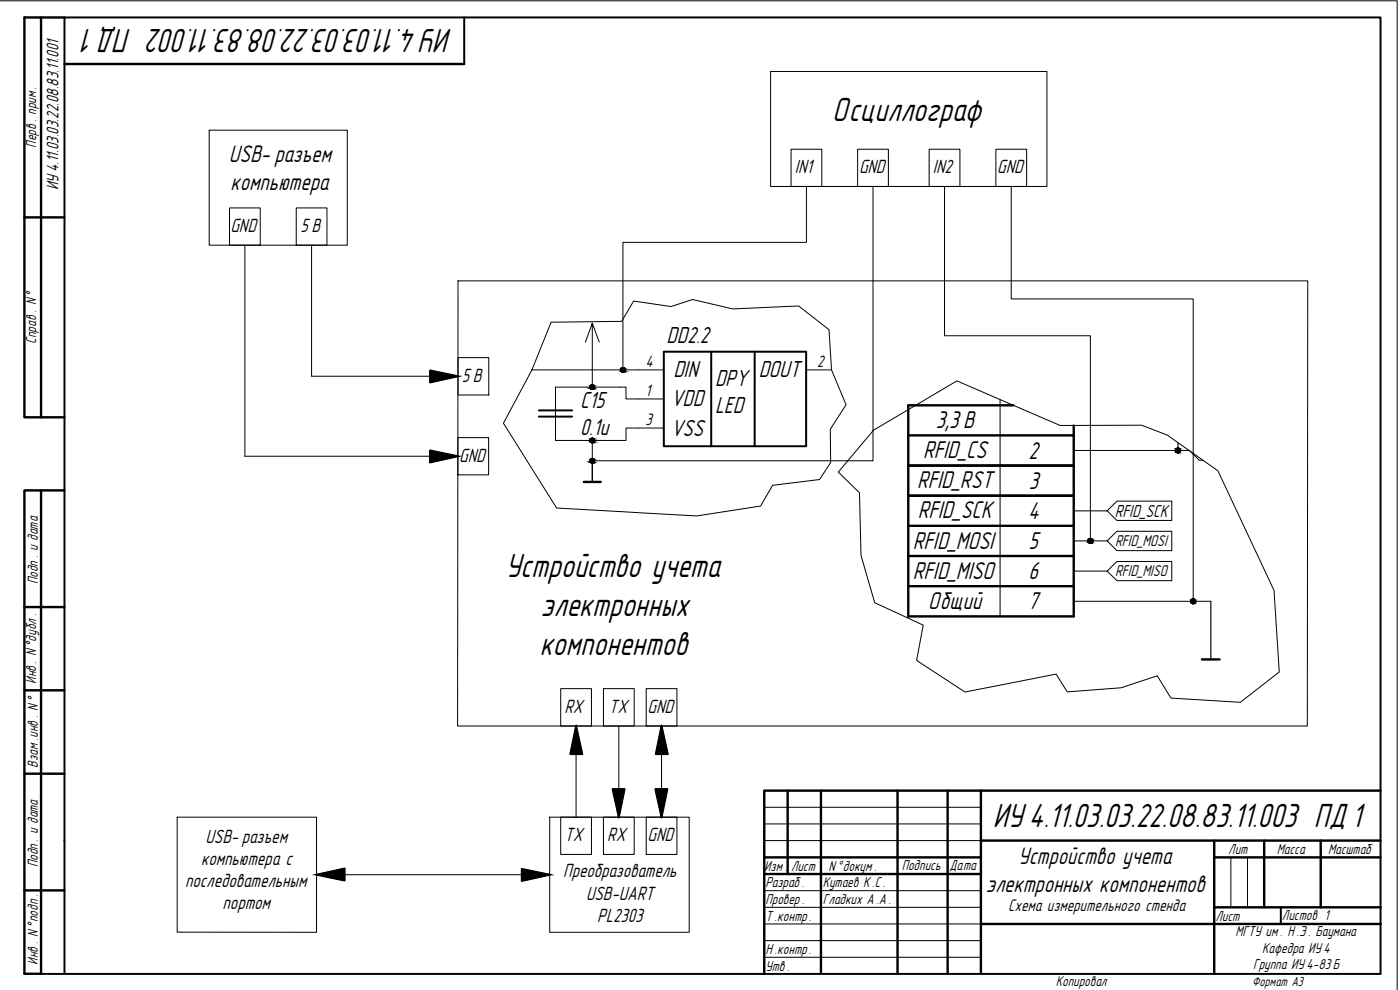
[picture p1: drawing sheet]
<svg xmlns="http://www.w3.org/2000/svg" width="420mm" height="297mm" viewBox="0 0 420 297" stroke-linecap="round" stroke-linejoin="round" font-family="sans-serif">
<!-- layer: Format -->
<g fill="none" stroke="#000" stroke-width=".59">
<path d="M139.3 5.2v14M129.1 111.2l8.4 1.7-8.4 1.9zM199.2 105.5h42.7v28.4h-42.7zM213.4 105.5v28.4M226.5 105.5v28.4M129 135.2l8.4 1.7-8.4 1.9zM161.7 123.1h10M161.7 125h10M172.9 217.8l1.9 8.5h-3.6zM198.5 217.8l1.9 8.5h-3.6zM183.9 236.8h3.6l-1.8 8.4zM196.7 236.8h3.6l-1.8 8.4z"/>
<path d="M95 262.5l8.4-1.9v3.6zM156.6 260.7l8.4 1.8-8.4 1.8zM384.4 272.2v5M7.3 292.2h407v-287h-395v287M7.3 292.1h5"/>
</g>
<!-- layer: 0 -->
<g fill="none" stroke="#000" stroke-width=".3">
<path d="M177.8 97l2 5.6M166.7 116.1v7M175.7 102.6l2.1-5.6v19.1h8.3M191.6 119.7h7.6M191.6 111h7.6M241.9 111h7.7M300.1 119.9v65M166.7 125v7.2M186.1 132.2h-8.3v12.1M191.6 128.4h7.6M322.2 135.2h34.8l2.9 2.9h1M322.2 153.3h10.1l2.9-2.9h16.5v5.8h-16.5l-2.9-2.9"/>
<path d="M322.2 171.4h10.1M322.2 162.3h10.1M332.3 162.3l2.9-2.9h16.5v5.8h-16.5zM332.3 171.4l2.9-2.9h16.5v5.7h-16.5zM322.2 180.4h41.2M364.3 292.2h.1"/>
<circle cx="177.8" cy="116.1" r=".7"/>
<circle cx="187" cy="111" r=".7"/>
<circle cx="177.8" cy="138.2" r=".7"/>
<circle cx="177.8" cy="132.1" r=".7"/>
<circle cx="353.5" cy="135.1" r=".74"/>
<circle cx="327.3" cy="162.3" r=".74"/>
<circle cx="358.1" cy="180.4" r=".74"/>
</g>
<!-- layer: Tonk -->
<g fill="none" stroke="#000" stroke-width=".3">
<path d="M0 .2h419.3v296.8M62.8 39.1h41.4v34.5h-41.4zM231.3 21.4h82.9v34.6h-82.9zM237.4 44.8h9.2v11.2h-9.2zM242 56v16.7h-55.1v38.3M257.4 44.8h9.2v11.2h-9.2zM262 56v82.2h-84.2M278.8 44.8h9.3v11.2h-9.3zM283.5 56v44.7h43.7v61.6M298.9 44.8h9.2v11.2h-9.2zM303.5 56v33.7h54.6v90.7M68.9 62.4h9.2v11.2h-9.2z"/>
<path d="M73.5 73.6v63.3h63.9M88.9 62.4h9.2v11.2h-9.2zM93.5 73.6v39.3h44M137.5 84.3h255l-.2 133.5h-255zM165.4 96.7l21.2-.3 3.6-6.1 11.2 1.7 6.5-2.1 12 2.8 19.8-.9 9.1 7.1 .8 12.1 4.3 10.4-4.7 7.4 .1 10-3.3 5.1-14.1 1.7-3.6 6.2-19.2 3-42.1-2.4-15.9-25.4 8.5-16zM137.5 107.3h9.2v11.2h-9.2zM159.6 111h32M166.7 116.1h11.1M186.1 116.1h1.8v3.6h3.7M137.4 131.3h9.2v11.2h-9.2zM166.7 132.2h11.1M166.7 123.1v1.9"/>
<path d="M191.6 128.4h-3.7v3.8h-1.8M262.2 129.1l25-14.8 31 13.4 24.4-.1 7.7 2.9 15.2 10.8 16.9 35.9 1.5 24.4-11.7 9.1-20.8-1.2-4.1-6.7-10.8 3.6-16.2 1.2-3.4-5.3-27.3 5.3-14.5-9.5 2-10.5-14.6-6.8-4.1-14.1-.5-18.8-6.3-6.3zM168.3 206.6h9.2v11.2h-9.2zM172.9 217.8v27.4M181.1 206.6h9.2v11.2h-9.2zM185.7 217.8v27.4M193.9 206.6h9.3v11.2h-9.3zM198.5 217.8v27.4M53.2 245.2h41.8v34.5h-41.8zM165 245.2h41.8v34.5h-41.8zM168.3 245.2h9.2v11.2h-9.2zM181.1 245.2h9.2v11.2h-9.2z"/>
<path d="M193.9 245.2h9.3v11.2h-9.3zM229.4 242.2h65M229.4 247.2h65M229.4 252.2h65M369.4 257.2v15M374.4 257.2v15M95 262.5h70M229.4 267.2h65M229.4 272.2h65M229.4 277.2h65M229.4 282.2h65M229.4 287.2h65"/>
</g>
<!-- layer: Format -->
<g fill="none" stroke="#000" stroke-width=".72">
<path d="M12.3 5.2h7M19.3 19.2h120M7.3 65.2h12M12.3 125.2v-120h-5v120h12M12.3 147.1h7M7.3 182.1h12M7.3 207.1h12M7.3 232.1h12M236.4 237.2v25M246.4 237.2v55M269.4 237.2v55M284.4 237.2v55"/>
<path d="M294.4 237.2v55M414.3 237.2h-184.9v55M229.4 257.2h65M294.4 252.2h119.9M364.4 257.2h49.9M364.4 252.2v40M379.4 252.2v20M396.4 252.2v20M7.3 267.2h12M229.4 262.2h65M294.4 277.2h120M364.4 272.2h50"/>
<path d="M7.3 292.1v-145h5v145"/>
</g>
<g fill="#000" stroke="#000" stroke-width=".3">
<path d="M172.9 217.8l1.9 8.5h-3.6zM198.5 217.8l1.9 8.5h-3.6zM183.9 236.8h3.6l-1.8 8.4zM196.7 236.8h3.6l-1.8 8.4z"/>
<path d="M129.1 111.2l8.4 1.7h-8.4zM129.1 112.9v1.9l8.4-1.9z"/>
<path d="M129 135.2l8.4 1.7h-8.4zM129 136.9v1.9l8.4-1.9z"/>
<path d="M95 262.5l8.4-1.9v1.9zM95 262.5l8.4 1.7v-1.7z"/>
<path d="M156.6 260.7l8.4 1.8h-8.4zM156.6 262.5v1.8l8.4-1.8z"/>
</g>
<!-- layer: 0 -->
<path d="M177.8 138.2v6.4M353.5 132.8v2.4M363.4 180.4v17.5" fill="none" stroke="#000" stroke-width=".34"/>
<path d="M272.6 130.6h49.6M272.6 139.7h49.6M304.1 121.6h-31.5v63.3h49.6v-57.2M175.2 144.6h5.1M272.6 148.7h49.6M272.6 157.8h49.6M272.6 166.8h49.6M272.6 175.9h49.6M360.7 197.9h5.3" fill="none" stroke="#000" stroke-width=".72"/>
<g fill="#000" stroke="#000" stroke-width=".3">
<path d="M177.8 116.8h.2zM186.9 111.6h.3zM177.8 132.8h.2zM177.8 138.9h.2zM353.5 135.8h.3zM327.2 163h.2zM358.1 181.1h.3z"/>
<path d="M177 116.1l.8 .2zM177 116.1l.8 .2z"/>
<path d="M177.1 116.3l.7 .1zM177.1 116.3l.7 .1z"/>
<path d="M177.1 116.4l.7 .1zM177.1 116.4l.7 .1z"/>
<path d="M177.2 116.5l.6 .1zM177.2 116.5l.6 .1z"/>
<path d="M177.2 116.6l.6 .1zM177.2 116.6l.6 .1z"/>
<path d="M177.3 116.7h.5zM177.3 116.7h.5z"/>
<path d="M177.4 116.7l.4 .1zM177.4 116.7l.4 .1z"/>
<path d="M177.5 116.8h.3zM177.5 116.8h.3z"/>
<path d="M177.7 115.5h.2zM177.5 115.5h.4z"/>
<path d="M177.5 115.5h.6zM177.4 115.5h.7z"/>
<path d="M177.4 115.5l.8 .1zM177.4 115.5l.8 .1z"/>
<path d="M177.8 116.7h.3zM177.8 116.7l.2 .1z"/>
<path d="M177.3 115.6l1 .1zM177.3 115.6l1 .1z"/>
<path d="M177.8 116.7h.4zM177.8 116.7h.3z"/>
<path d="M177.2 115.7l1.2 .1zM177.2 115.7l1.2 .1z"/>
<path d="M177.8 116.6h.5zM177.8 116.6l.4 .1z"/>
<path d="M177.2 115.8l1.2 .1zM177.2 115.8l1.2 .1h-1.3z"/>
<path d="M177.8 116.5h.6zM177.8 116.5l.5 .1z"/>
<path d="M177.1 115.9l1.3 .1zM177.1 115.9l1.3 .1z"/>
<path d="M177.8 116.4h.6zM177.8 116.4l.6 .1z"/>
<path d="M177.1 116l1.3 .1zM177.1 116l1.3 .1z"/>
<path d="M177.8 116.1l.6 .2zM177.8 116.1l.6 .2z"/>
<path d="M177.8 116.3h.6zM177.8 116.3l.6 .1z"/>
<path d="M186.3 111l.6 .1zM186.3 111l.6 .1z"/>
<path d="M186.3 111.1l.6 .1zM186.3 111.1l.6 .1z"/>
<path d="M186.3 111.2l.6 .1zM186.3 111.2l.6 .1z"/>
<path d="M186.4 111.3l.5 .1zM186.4 111.3l.5 .1z"/>
<path d="M186.4 111.4l.5 .1zM186.4 111.4l.5 .1z"/>
<path d="M186.5 111.5l.4 .1zM186.5 111.5l.4 .1z"/>
<path d="M186.6 111.6h.3zM186.6 111.6h.3z"/>
<path d="M186.7 111.6l.2 .1zM186.7 111.6l.2 .1z"/>
<path d="M186.9 110.3h.2zM186.8 110.3h.3z"/>
<path d="M186.8 110.3h.4zM186.6 110.3h.6z"/>
<path d="M186.6 110.3l.8 .1zM186.5 110.4h.9z"/>
<path d="M186.9 111.6h.4zM186.9 111.6h.3z"/>
<path d="M186.5 110.4l1 .1zM186.4 110.5h1.1z"/>
<path d="M186.9 111.5h.5zM186.9 111.5l.4 .1z"/>
<path d="M186.4 110.5l1.1 .1zM186.4 110.5l1.1 .1z"/>
<path d="M186.9 111.4h.6zM186.9 111.4l.5 .1z"/>
<path d="M186.4 110.6l1.2 .1zM186.4 110.6l1.2 .1z"/>
<path d="M186.9 111.3h.6zM186.9 111.3l.6 .1z"/>
<path d="M186.3 110.7l1.3 .2zM186.3 110.7l1.3 .2z"/>
<path d="M186.9 111.2h.7zM186.9 111.2l.6 .1z"/>
<path d="M186.3 110.9l1.3 .1zM186.3 110.9l1.3 .1z"/>
<path d="M186.9 111l.7 .1zM186.9 111l.7 .1z"/>
<path d="M186.9 111.1h.7zM186.9 111.1l.7 .1z"/>
<path d="M177 132.2l.8 .1zM177 132.2l.8 .1z"/>
<path d="M177.1 132.3l.7 .1zM177.1 132.3l.7 .1z"/>
<path d="M177.1 132.4l.7 .1zM177.1 132.4l.7 .1z"/>
<path d="M177.2 132.5l.6 .1zM177.2 132.5l.6 .1z"/>
<path d="M177.2 132.6l.6 .1zM177.2 132.6l.6 .1z"/>
<path d="M177.3 132.7l.5 .1zM177.3 132.7l.5 .1z"/>
<path d="M177.4 132.8h.4zM177.4 132.8h.4z"/>
<path d="M177.5 132.8l.3 .1zM177.5 132.8l.3 .1z"/>
<path d="M177 138.2l.8 .2zM177 138.2l.8 .2z"/>
<path d="M177.1 138.4l.7 .1zM177.1 138.4l.7 .1z"/>
<path d="M177.1 138.5l.7 .1zM177.1 138.5l.7 .1z"/>
<path d="M177.2 138.6l.6 .1zM177.2 138.6l.6 .1z"/>
<path d="M177.2 138.7l.6 .1zM177.2 138.7l.6 .1z"/>
<path d="M177.3 138.8h.5zM177.3 138.8h.5z"/>
<path d="M177.4 138.8l.4 .1zM177.4 138.8l.4 .1z"/>
<path d="M177.5 138.9h.3zM177.5 138.9h.3z"/>
<path d="M177.7 131.5h.2zM177.5 131.5h.4z"/>
<path d="M177.7 137.6h.2zM177.5 137.6h.4z"/>
<path d="M177.5 131.5l.6 .1zM177.4 131.6h.7z"/>
<path d="M177.5 137.6l.6 .1zM177.4 137.7h.7z"/>
<path d="M177.4 131.6h.8zM177.3 131.6h.9z"/>
<path d="M177.4 137.7h.8zM177.3 137.7h.9z"/>
<path d="M177.8 132.8h.3zM177.8 132.8h.2z"/>
<path d="M177.8 138.8h.3zM177.8 138.8l.2 .1z"/>
<path d="M177.3 131.6l1 .1zM177.3 131.6l1 .1z"/>
<path d="M177.8 132.7h.4zM177.8 132.7l.3 .1z"/>
<path d="M177.3 137.7l1 .1zM177.3 137.7l1 .1z"/>
<path d="M177.8 138.8h.4zM177.8 138.8h.3z"/>
<path d="M177.2 131.7l1.2 .1zM177.2 131.7l1.2 .1h-1.2z"/>
<path d="M177.8 132.6h.5zM177.8 132.6l.4 .1z"/>
<path d="M177.2 137.8l1.2 .1zM177.2 137.8l1.2 .1h-1.2z"/>
<path d="M177.8 138.7h.5zM177.8 138.7l.4 .1z"/>
<path d="M177.2 131.8l1.2 .1zM177.2 131.8l1.2 .1h-1.3z"/>
<path d="M177.8 132.5h.6zM177.8 132.5l.5 .1z"/>
<path d="M177.2 137.9l1.2 .1zM177.2 137.9l1.2 .1z"/>
<path d="M177.8 138.6h.6zM177.8 138.6l.5 .1z"/>
<path d="M177.1 131.9l1.3 .1zM177.1 131.9l1.3 .1z"/>
<path d="M177.8 132.4h.6zM177.8 132.4l.6 .1z"/>
<path d="M177.1 138l1.3 .1zM177.1 138l1.3 .1z"/>
<path d="M177.8 138.5h.6zM177.8 138.5l.6 .1z"/>
<path d="M177.1 132l1.3 .2zM177.1 132l1.3 .2z"/>
<path d="M177.8 132.2l.6 .1zM177.8 132.2l.6 .1z"/>
<path d="M177.8 132.3h.6zM177.8 132.3l.6 .1z"/>
<path d="M177.1 138.1l1.3 .1zM177.1 138.1l1.3 .1z"/>
<path d="M177.8 138.2l.6 .2zM177.8 138.2l.6 .2z"/>
<path d="M177.8 138.4h.6zM177.8 138.4l.6 .1z"/>
<path d="M352.8 135.3h.7zM352.8 135.3h.7z"/>
<path d="M353.3 135.8h.2zM353.3 135.8h.2z"/>
<path d="M352.8 135.2l.7 .1zM352.8 135.2l.7 .1z"/>
<path d="M353.5 135.3h.7zM353.5 135.3h.7z"/>
<path d="M352.8 135.3l.7 .1zM352.8 135.3l.7 .1z"/>
<path d="M352.8 135.4l.7 .1zM352.8 135.4l.7 .1z"/>
<path d="M352.8 135.5h.7zM352.8 135.5h.7z"/>
<path d="M352.9 135.5l.6 .1zM352.9 135.5l.6 .1z"/>
<path d="M352.9 135.6h.6zM352.9 135.6h.6z"/>
<path d="M353 135.6l.5 .1zM353 135.6l.5 .1z"/>
<path d="M353 135.7h.5zM353 135.7h.5z"/>
<path d="M353.1 135.7h.4zM353.1 135.7h.4z"/>
<path d="M353.1 135.7l.4 .1zM353.1 135.7l.4 .1z"/>
<path d="M353.2 135.8h.3zM353.2 135.8h.3z"/>
<path d="M353.3 135.8l.2 .1zM353.3 135.8l.2 .1z"/>
<path d="M353.5 134.4l.2 .1zM353.3 134.5h.4z"/>
<path d="M353.3 134.5h.6zM353.2 134.5h.7z"/>
<path d="M353.5 135.8h.3zM353.5 135.8h.3z"/>
<path d="M353.2 134.5l.7 .1zM353.2 134.5l.7 .1z"/>
<path d="M353.5 135.7l.4 .1zM353.5 135.7l.4 .1z"/>
<path d="M353.5 135.8h.4zM353.5 135.8h.3z"/>
<path d="M353.1 134.6l1 .1zM353 134.7h1.1z"/>
<path d="M353.5 135.7h.5zM353.5 135.7h.4z"/>
<path d="M353.5 135.7h.5zM353.5 135.7h.5z"/>
<path d="M353 134.7l1.2 .1zM353 134.7l1.2 .1z"/>
<path d="M353.5 135.6h.6zM353.5 135.6l.5 .1z"/>
<path d="M353.5 135.6h.6zM353.5 135.6h.6z"/>
<path d="M352.9 134.8l1.3 .1zM352.9 134.8l1.3 .1h-1.4z"/>
<path d="M353.5 135.5h.7zM353.5 135.5l.6 .1z"/>
<path d="M352.8 134.9l1.4 .1zM352.8 134.9l1.4 .1z"/>
<path d="M353.5 135.4l.7 .1zM353.5 135.4l.7 .1z"/>
<path d="M353.5 135.5h.7zM353.5 135.5h.7z"/>
<path d="M352.8 135l1.4 .2zM352.8 135l1.4 .2z"/>
<path d="M353.5 135.2l.7 .1zM353.5 135.2l.7 .1z"/>
<path d="M353.5 135.3h.7zM353.5 135.3l.7 .1z"/>
<path d="M326.5 162.3l.7 .1zM326.5 162.3l.7 .1z"/>
<path d="M326.6 162.4l.6 .1zM326.6 162.4l.6 .1z"/>
<path d="M326.6 162.5h.6zM326.6 162.5h.6z"/>
<path d="M326.6 162.5l.6 .1zM326.6 162.5l.6 .1z"/>
<path d="M326.6 162.6l.6 .1zM326.6 162.6l.6 .1z"/>
<path d="M326.6 162.7h.6zM326.6 162.7h.6z"/>
<path d="M326.6 162.7l.6 .1zM326.6 162.7l.6 .1z"/>
<path d="M326.7 162.8h.5zM326.7 162.8h.5z"/>
<path d="M326.7 162.8h.5zM326.7 162.8h.5z"/>
<path d="M326.8 162.8l.4 .1zM326.8 162.8l.4 .1z"/>
<path d="M326.9 162.9h.3zM326.9 162.9h.3z"/>
<path d="M326.9 162.9l.3 .1zM326.9 162.9l.3 .1z"/>
<path d="M327 163h.2zM327 163h.2z"/>
<path d="M327 163h.2zM327 163h.2z"/>
<path d="M327.2 161.6h.2zM327.1 161.6h.3z"/>
<path d="M327.1 161.6l.5 .1zM326.9 161.7h.7z"/>
<path d="M327.2 163h.3zM327.2 163h.3z"/>
<path d="M327.2 163h.3zM327.2 163h.2z"/>
<path d="M326.9 161.7h.8zM326.8 161.7h.9z"/>
<path d="M327.2 162.9h.4zM327.2 162.9h.5z"/>
<path d="M327.2 162.9h.4zM327.2 162.9l.3 .1z"/>
<path d="M326.8 161.7l1 .1zM326.8 161.7l1 .1z"/>
<path d="M327.2 162.8h.5zM327.2 162.8l.5 .1z"/>
<path d="M327.2 162.8h.5zM327.2 162.8h.5z"/>
<path d="M326.7 161.8l1.2 .1zM326.7 161.8l1.2 .1z"/>
<path d="M327.2 162.8h.6zM327.2 162.8h.5z"/>
<path d="M326.6 161.9l1.3 .1zM326.6 161.9l1.3 .1h-1.3z"/>
<path d="M327.2 162.7h.7zM327.2 162.7h.7z"/>
<path d="M327.2 162.7h.7zM327.2 162.7l.6 .1z"/>
<path d="M326.6 162l1.4 .2zM326.6 162l1.4 .2z"/>
<path d="M327.2 162.5l.7 .1zM327.2 162.5l.7 .1z"/>
<path d="M327.2 162.6h.7zM327.2 162.6l.7 .1z"/>
<path d="M326.6 162.2l1.4 .1zM326.6 162.2l1.4 .1z"/>
<path d="M327.2 162.4l.8 .1zM327.2 162.4l.8 .1z"/>
<path d="M327.2 162.5h.8zM327.2 162.5h.7z"/>
<path d="M327.2 162.3h.8zM327.2 162.3l.8 .1z"/>
<path d="M358 179.7h.3zM357.9 179.7h.4z"/>
<path d="M357.9 179.7h.5zM357.8 179.7h.6z"/>
<path d="M357.8 179.7l.7 .1zM357.8 179.7l.7 .1z"/>
<path d="M357.7 179.8l.9 .1zM357.5 179.9h1.1z"/>
<path d="M357.5 179.9l1.2 .1zM357.5 179.9l1.2 .1h-1.2z"/>
<path d="M357.4 180.5h.7zM357.4 180.5h.7z"/>
<path d="M357.4 180.7h.7zM357.4 180.7h.7z"/>
<path d="M357.4 180.4l.7 .1zM357.4 180.4l.7 .1z"/>
<path d="M358.1 180.5h.7zM358.1 180.5h.7z"/>
<path d="M357.4 180.5l.7 .2zM357.4 180.5l.7 .2z"/>
<path d="M358.1 180.7h.7zM358.1 180.7h.7z"/>
<path d="M357.4 180.7h.7zM357.4 180.7h.7z"/>
<path d="M357.5 180.7l.6 .1zM357.5 180.7l.6 .1z"/>
<path d="M357.5 180.8l.6 .1zM357.5 180.8l.6 .1z"/>
<path d="M357.5 180.9h.6zM357.5 180.9h.6z"/>
<path d="M357.6 180.9l.5 .1zM357.6 180.9l.5 .1z"/>
<path d="M357.6 181h.5zM357.6 181h.5z"/>
<path d="M357.7 181h.4zM357.7 181h.4z"/>
<path d="M357.7 181l.4 .1zM357.7 181l.4 .1z"/>
<path d="M358.1 181.1h.3zM358.1 181.1h.3z"/>
<path d="M357.8 181.1h.3zM357.8 181.1h.3z"/>
<path d="M357.8 181.1h.3zM357.8 181.1h.3z"/>
<path d="M358.1 181h.3zM358.1 181l.3 .1z"/>
<path d="M358.1 181h.4zM358.1 181h.3z"/>
<path d="M358.1 181h.5zM358.1 181h.4z"/>
<path d="M358.1 180.9h.5zM358.1 180.9l.5 .1z"/>
<path d="M358.1 180.9h.5zM358.1 180.9h.5z"/>
<path d="M357.5 180l1.3 .2zM357.5 180l1.3 .2z"/>
<path d="M358.1 180.8h.6zM358.1 180.8l.5 .1z"/>
<path d="M358.1 180.7h.6zM358.1 180.7l.6 .1z"/>
<path d="M357.4 180.2l1.4 .1zM357.4 180.2l1.4 .1z"/>
<path d="M358.1 180.7h.7zM358.1 180.7h.6z"/>
<path d="M357.4 180.3l1.4 .1zM357.4 180.3l1.4 .1z"/>
<path d="M358.1 180.4l.7 .1zM358.1 180.4l.7 .1z"/>
<path d="M358.1 180.5h.7zM358.1 180.5l.7 .2z"/>
</g>
<g font-size="10.5">
<text x="135.8" y="8.8" transform="rotate(-180 135.8 8.8)">ИУ 4.11.03.03.22.08.83.11.002 ПД 1</text>
<text x="249.7" y="36.3">Осциллограф</text>
<text x="151.7" y="173.1">Устройство учета</text>
<text x="162.2" y="184.8">электронных</text>
<text x="162" y="196.5">компонентов</text>
<text x="297.9" y="248.1">ИУ 4.11.03.03.22.08.83.11.003 ПД 1</text>
</g>
<g font-size="7.6">
<text x="280.8" y="128.4">3,3 В</text>
<text x="277.1" y="137.4">RFID_CS</text>
<text x="308.7" y="137.6">2</text>
<text x="275.3" y="146.5">RFID_RST</text>
<text x="308.7" y="146.7">3</text>
<text x="275.5" y="155.5">RFID_SCK</text>
<text x="308.5" y="155.7">4</text>
<text x="274" y="164.6">RFID_MOSI</text>
<text x="308.7" y="164.7">5</text>
<text x="274" y="173.6">RFID_MISO</text>
<text x="308.7" y="173.8">6</text>
<text x="278.5" y="182.7">Общий</text>
<text x="308.7" y="182.8">7</text>
</g>
<g font-size="7.5">
<text x="68.7" y="48.6">USB- разъем</text>
<text x="69.2" y="57">компьютера</text>
<text x="305.6" y="259.3">Устройство учета</text>
<text x="295.9" y="267.7">электронных компонентов</text>
</g>
<g font-size="7.3">
<text x="200.1" y="103">DD2.2</text>
<text x="202.1" y="113.2">DIN</text>
<text x="227.7" y="113.2">DOUT</text>
<text x="214.6" y="115.8">DPY</text>
<text x="174.2" y="122.5">C15</text>
<text x="201.4" y="121.9">VDD</text>
<text x="214.6" y="123.9">LED</text>
<text x="174.2" y="130.5">0.1u</text>
<text x="201.4" y="130.7">VSS</text>
</g>
<g font-size="6">
<text x="238.5" y="52.1">IN1</text>
<text x="257.8" y="52.1">GND</text>
<text x="280" y="52.1">IN2</text>
<text x="299.3" y="52.1">GND</text>
<text x="69.2" y="69.7">GND</text>
<text x="90.2" y="69.7">5 В</text>
<text x="138.6" y="114.6">5 В</text>
<text x="137.8" y="138.6">GND</text>
<text x="169.4" y="213.9">RX</text>
<text x="182.8" y="213.9">TX</text>
<text x="194.4" y="213.9">GND</text>
<text x="61.7" y="252.9">USB- разъем</text>
<text x="169.4" y="252.5">TX</text>
<text x="182.2" y="252.5">RX</text>
<text x="194.4" y="252.5">GND</text>
<text x="60.3" y="259.5">компьютера с</text>
<text x="169" y="263.3">Преобразователь</text>
<text x="55.6" y="266.2">последовательным</text>
<text x="175.9" y="269.9">USB-UART</text>
<text x="66.8" y="272.9">портом</text>
<text x="179.2" y="276.6">PL2303</text>
</g>
<text font-size="5.4" x="334.6" y="155">RFID_SCK</text>
<g font-size="5.2">
<text x="17.5" y="57.1" transform="rotate(-90 17.5 57.1)">ИУ 4.11.03.03.22.08.83.11.001</text>
<text x="193.7" y="110">4</text>
<text x="245.2" y="110">2</text>
<text x="193.7" y="118.7">1</text>
<text x="193.7" y="127.4">3</text>
<text x="302.6" y="273.2">Схема измерительного стенда</text>
</g>
<g font-size="4.9">
<text x="334.6" y="163.7">RFID_MOSI</text>
<text x="334.6" y="172.7">RFID_MISO</text>
</g>
<g font-size="4.8">
<text x="10.9" y="103.2" transform="rotate(-90 10.9 103.2)">Справ . N°</text>
<text x="10.9" y="205.1" transform="rotate(-90 10.9 205.1)">Инв . N °дубл .</text>
<text x="11.3" y="230.3" transform="rotate(-90 11.3 230.3)">Взам .инв . N°</text>
<text x="284.9" y="261">Дата</text>
<text x="229.7" y="276.2">Т .контр.</text>
<text x="364.7" y="276.2">Лист</text>
<text x="384.7" y="276.1">Листов 1</text>
<text x="229.7" y="286.2">Н .контр.</text>
<text x="11.3" y="289.4" transform="rotate(-90 11.3 289.4)">Инв . N°подп .</text>
</g>
<g font-size="4.5">
<text x="10.9" y="44.3" transform="rotate(-90 10.9 44.3)">Перв . прим.</text>
<text x="11.3" y="175.2" transform="rotate(-90 11.3 175.2)">Подп . и дата</text>
<text x="368.6" y="256.2">Лит</text>
<text x="383.2" y="256.2">Масса</text>
<text x="398.6" y="256.2">Масштаб</text>
<text x="11.3" y="260.2" transform="rotate(-90 11.3 260.2)">Подп . и дата</text>
<text x="229.4" y="261.2">Изм .</text>
<text x="237.4" y="261.2">Лист</text>
<text x="248.6" y="261.2">N °докум .</text>
<text x="270.6" y="261.1">Подпись</text>
<text x="229.7" y="266.2">Разраб .</text>
<text x="246.9" y="266.1">Кутаев К .С .</text>
<text x="229.7" y="271.2">Провер .</text>
<text x="247" y="271.1">Гладких А .А .</text>
<text x="370.8" y="280.9">МГТУ им . Н .Э . Баумана</text>
<text x="378.8" y="285.9">Кафедра ИУ 4</text>
<text x="229.7" y="291.2">Утв .</text>
<text x="376.1" y="290.9">Группа ИУ 4-83 Б</text>
<text x="316.9" y="296">Копировал</text>
</g>
<text font-size="4.1" x="375.8" y="296">Формат А3</text>
</svg>
